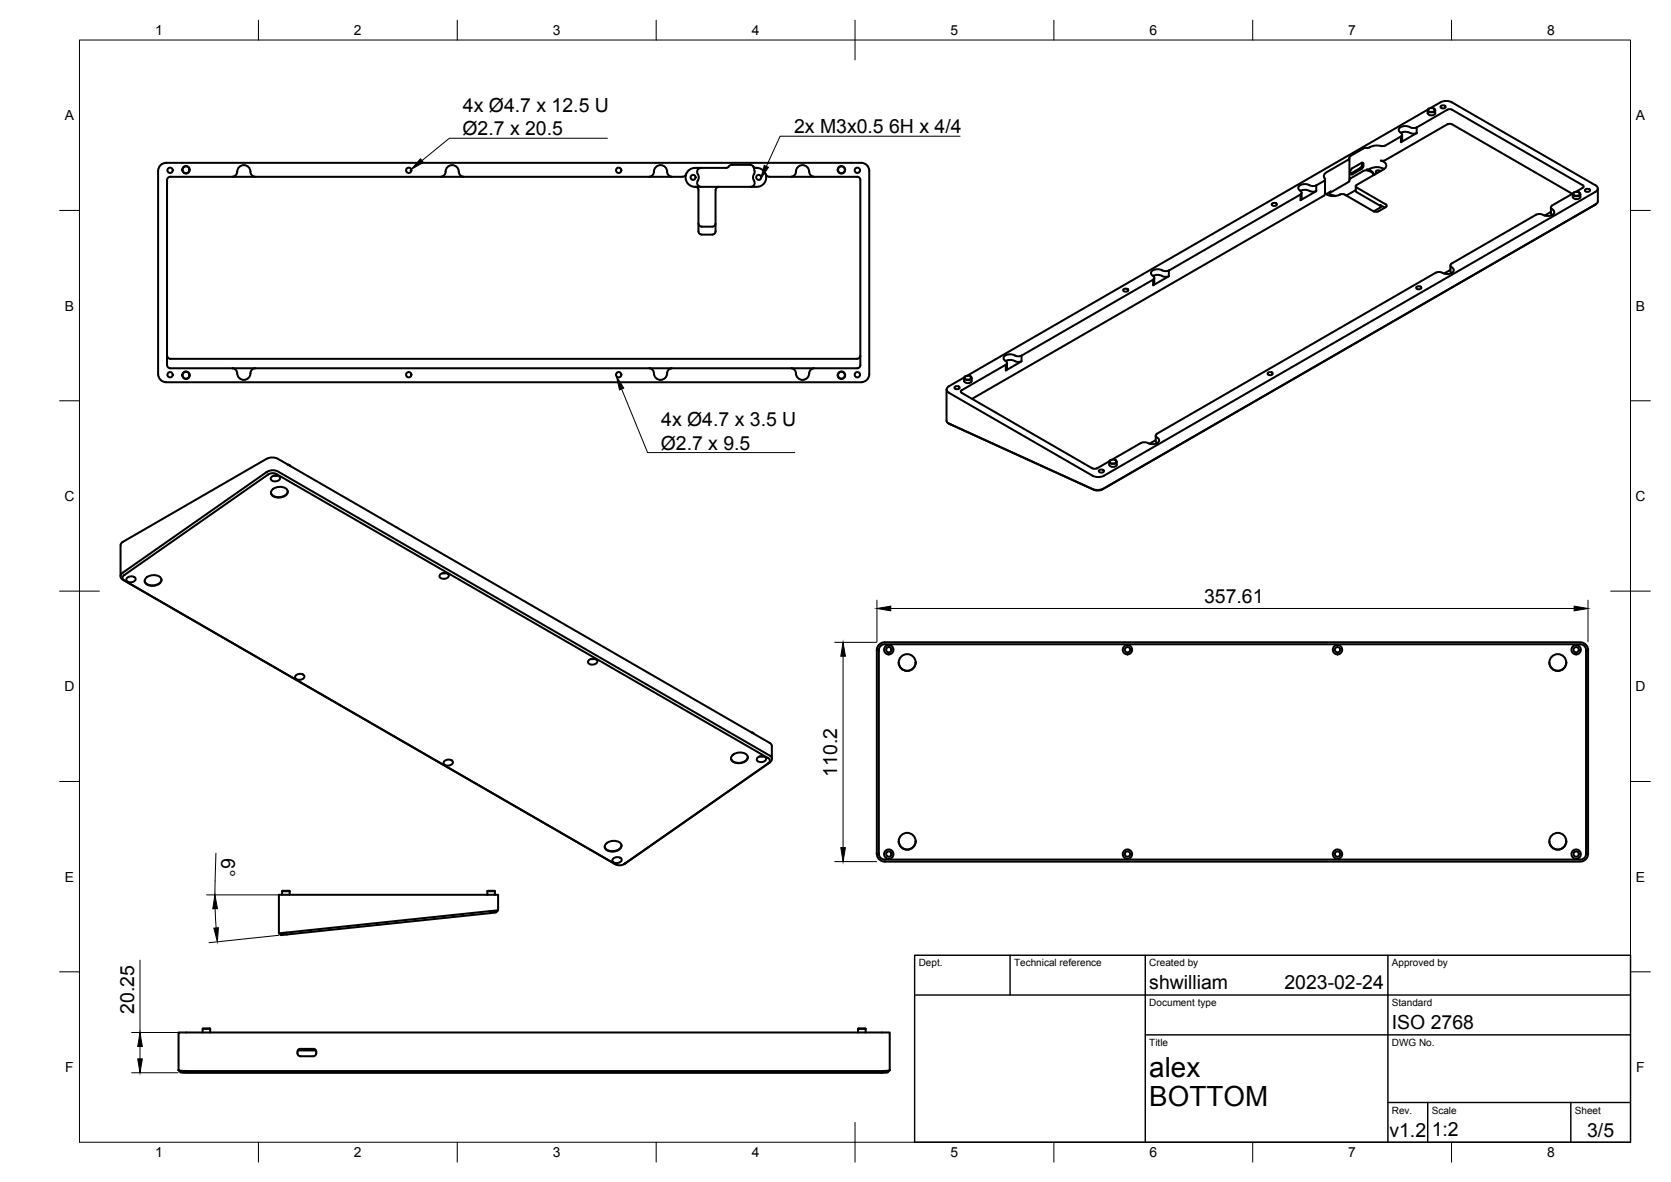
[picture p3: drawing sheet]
<svg xmlns="http://www.w3.org/2000/svg" width="420mm" height="297mm" viewBox="0 0 420 297" stroke-linecap="round" stroke-linejoin="round" font-family="sans-serif">
<!-- layer: Visible -->
<g fill="none" stroke="#000" stroke-width=".51">
<path d="M339.3 39.8l-.1 5.8-4.9 3M347.2 36.7a4.6 4.6 0 0 0-3.3 .5l-1.1 .1-3.2 1.9-.5 .9-5.6 3.2a1.08 1.08 0 0 0-.3 1.8l-.3 .4-1.9 1.1M348.3 36.6l-1.1 .1M352.2 33.3l.4 .5-.3 .5M352.2 33.4l1.4-.3 1.6 .5 1-.2M352.3 34.3l-4 2.3M352.6 33.9v1.4l-.3 .4M354.5 32l-.9-.3a1.43 1.43 0 0 0-1.9 1.1l.5 .5M354.5 32l1 .2 .7-.2M356.2 33.5l-3.9 2.2v-1.4M359 27.7v.7a1.09 1.09 0 0 0 1.9 0v-.7M359 27.5l-115.9 67"/>
<path d="M359.1 27.5l.5-.3h.7l.5 .4a.99 .99 0 0 1-1.7 0zM359.3 27.3l-.3 .4a1.09 1.09 0 0 0 1.9 0l-.4-.4M359.7 27.2l2.9-1.7 1.5-.1 .9 .3 36.6 21.2a.83 .83 0 0 1-.4 1.3l-123.6 71.4M362.4 26.6l.4-.1a.52 .52 0 0 1 .7 .5l-.7 .2a.52 .52 0 0 1-.6-.4zM363.9 27.6l-7.7 4.4v1.5M364 27.6l.5-.2 .6 .2M365.1 27.6l32.9 19M39.8 42.9v51.2M41.8 40.9h174.8a2 2 0 0 1 2 2v51.2a2 2 0 0 1-2 1.9l-174.8 .1M41.8 40.9a2 2 0 0 0-2 2M64.1 44.4a1.45 1.45 0 0 1-1.2-1.7 1.72 1.72 0 0 0-2-1.1 1.72 1.72 0 0 0-1.3 1.9 1.26 1.26 0 0 1-1.1 .9M116.5 44.4a1.45 1.45 0 0 1-1.2-1.7 1.71 1.71 0 0 0-2-1.1 1.71 1.71 0 0 0-1.3 1.9 1.26 1.26 0 0 1-1.1 .9"/>
<path d="M168.9 44.4a1.45 1.45 0 0 1-1.2-1.7 1.71 1.71 0 0 0-2.1-1.1 1.71 1.71 0 0 0-1.2 1.9 1.26 1.26 0 0 1-1.1 .9M172.6 43.8l-.4 .4-.6 .2h-128.8a.83 .83 0 0 0-.8 .8v46.6a.79 .79 0 0 0 .8 .7h172.7a.79 .79 0 0 0 .8-.7v-46.6a.79 .79 0 0 0-.8-.8h-22.1M174.8 47a.79 .79 0 0 1 .8 .8v10.3a.79 .79 0 0 0 .8 .8l2.7 .1M175.6 56.2a.79 .79 0 0 0 .8 .7l2.7 .1M176.3 42.2a1.08 1.08 0 0 0-1 .7 1.08 1.08 0 0 0 .3 1.2v1a1.09 1.09 0 0 0-.3 1.1 1.09 1.09 0 0 0 1 .8M179.9 47.8v10.3a.79 .79 0 0 1-.8 .8M179.9 56.2a.79 .79 0 0 1-.8 .7M180.7 47a.79 .79 0 0 0-.8 .7M189.4 41.8l.2 .4M189.4 41.8l-.8-.4h-4.6l-.4 .1-.5 .5-.5 .2h-7.8a2.38 2.38 0 0 0-2.3 1.6M189.4 41.9l.7 .3M189.5 42.2a2.29 2.29 0 0 1-.2 2.2l.1 .7a1.09 1.09 0 0 1 .3 1.1 1.09 1.09 0 0 1-.9 .8"/>
<path d="M190.1 42.2a2.39 2.39 0 0 1 2.6 2.3 2.39 2.39 0 0 1-2.4 2.5h-15.5a2.38 2.38 0 0 1-2.3-3.2M192.5 43.8l.4 .4 .6 .2M204.6 44.4a1.48 1.48 0 0 1-1.2-1.7 1.71 1.71 0 0 0-2-1.1 1.71 1.71 0 0 0-1.3 1.9 1.26 1.26 0 0 1-1.1 .9M319.9 51.1l.5-.1a.52 .52 0 0 1 .7 .5l-.7 .3a.52 .52 0 0 1-.6-.5zM327 47.9l1.4-.2 1.5 .5 1.1-.2M327 48.9l-33.1 19.1v1.4l-4 2.3v-1.4l-33 19.1M327.3 48.4v1.4l-.3 .5M329.3 46.5l-1-.2a1.43 1.43 0 0 0-1.8 1.1l.1 .3a.73 .73 0 0 1 .4 1.2M329.3 46.6l1 .2 .7-.2M331 46.6v1.4l-4 2.3v-1.4M333.2 45.1v3.7M333.2 48.7l-.3 .5-88.5 51"/>
<path d="M333.2 48.6a3.5 3.5 0 0 0 3.7 .3M334.6 48.1l-.3 .4a1.19 1.19 0 0 0 1.3 .7l.2 .1M334.6 48.1l-1.2 .7M337 48.9l.5-.1 .6 .1 7.3 4.2M337 48.9h-.1M340 42.3l2.3-1.3 .4-.1 .1 .2v.7l-.3 .5-2.5 1.5-.5-.1 .1-.9M340 42.3l-.4 .5M340.9 46.8v1.2l.2 .3 6.2 3.6M340.9 47.8l-2.4 1.3M341.9 42.3l-2.4 1.3M342.5 40.9l-.1 .7-.4 .7M344 42.7l.9 .3 .8 .8"/>
<path d="M344 42.9l.9 .4 .2 .2M344 42.9l-.6-.1-.6 .2-3.5 2.1M345.1 43.5l.4 .4M347 51.5l1.2 .7M347.1 51.5l.1 .5-1.8 1.1M347.1 43l-.4-.2-.7 .2-.1 .3 .4 .2M348 42.5a4.2 4.2 0 0 0-4.1 .1h-.2l.3 .1M348.3 40.2l15.7-9 .8-.1 30.6 17.6M348.3 40.2l-1.1 .2a1.18 1.18 0 0 1 1.2 .8 1.18 1.18 0 0 1-.5 1.4l-6.8 3.9-.2 .3 .2 .3 7.4 4.3 .2 .3-.2 .3M348.5 52l-2.2 1.2-.9-.1M390 53.3l-1.6 .9M390 52.1v1.5"/>
<path d="M390 53.5l.3 .5M395.5 48.8v.7a1.09 1.09 0 0 0 1.9 0v-.7M395.5 48.6l-5.5 3.3a.83 .83 0 0 0 .6 1 .69 .69 0 0 1-.3 1.1l-1.4 .3-1.6-.5-1 .1-21.5 12.6a.83 .83 0 0 0 .6 1 .69 .69 0 0 1-.3 1.1l-1.5 .3-1.5-.5-1.1 .1-70.3 40.7a.8 .8 0 0 0 .6 1 .69 .69 0 0 1-.3 1.1l-.9 .3-1.5-.3M395.6 48.5l.5-.3h.6l.6 .5a.99 .99 0 0 1-1.7 0zM395.8 48.4h-.1M397 48.4l.4 .4a1.09 1.09 0 0 1-1.9 0l.3-.4M398 46.5l.2 .5-2 1.2M398.7 47.6l.5-.2a.52 .52 0 0 1 .6 .5l-.6 .3a.52 .52 0 0 1-.7-.5zM401.3 51.3l-124.2 71.7-.9 .3-1.1-.2M401.8 47.4v3.3l-.6 .7-123.8 71.4-1.3 .3-1.4-.2M282.6 72.6l.5-.1a.52 .52 0 0 1 .6 .5l-.6 .3a.52 .52 0 0 1-.7-.5zM289.9 69.3l1-.2 1.3 .3"/>
<path d="M290.2 69.8v1.4l-.2 .5M292.2 69.4l1 .2 .7-.2M293.9 68l-1 .1a3 3 0 0 0-3.3 .1 .84 .84 0 0 0 .5 1.3l.1 .5-.2 .3M356.3 72l.4-.1a.52 .52 0 0 1 .7 .5l-.7 .3a.52 .52 0 0 1-.6-.5zM364.7 67.8l-1.6 .9M364.7 66.7v1.4M364.7 68.1l.3 .5M39.8 94a2 2 0 0 0 2 2M42 89.4a.79 .79 0 0 0 .8 .8M42.8 90.2h172.7M64.1 92.6a1.45 1.45 0 0 0-1.2 1.6 1.72 1.72 0 0 1-2 1.2 1.72 1.72 0 0 1-1.3-2 1.26 1.26 0 0 0-1.1-.8M168.9 92.6a1.45 1.45 0 0 0-1.2 1.6 1.71 1.71 0 0 1-2.1 1.2 1.71 1.71 0 0 1-1.2-2 1.26 1.26 0 0 0-1.1-.8"/>
<path d="M204.6 92.6a1.48 1.48 0 0 0-1.2 1.6 1.71 1.71 0 0 1-2 1.2 1.71 1.71 0 0 1-1.3-2 1.26 1.26 0 0 0-1.1-.8M216.3 89.4a.79 .79 0 0 1-.8 .8M238 97.9v7.9l.4 .5 36.3 16.6M240.2 97.1l.4-.1a.52 .52 0 0 1 .7 .5l-.7 .3a.52 .52 0 0 1-.6-.5zM241.8 98.7l32.9 19M242.4 95v.7M242.5 94.8l-3.9 2.3a.86 .86 0 0 0-.6 .8 .86 .86 0 0 0 .6 .8l36.1 20.9M242.6 94.7l.4-.3h.7l.5 .5a.99 .99 0 0 1-1.7 0zM242.8 94.6l-.4 .4a1.09 1.09 0 0 0 1.9 0l-.3-.4M244.3 95v.7a1.09 1.09 0 0 1-1.9 0M252.8 90.7l.4 .4-.3 .5M252.9 90.7l.9-.2 1.4 .2"/>
<path d="M252.9 91.7l-11.1 6.4-.2 .3 .2 .3M253.2 92.6l-.3 .5M253.2 91.2v1.4M255.2 90.7l1 .3 .7-.2M256.9 89.4v1.4l-4 2.3v-1.4M256.9 89.4l-1.1 .1a2.99 2.99 0 0 0-3.3 .1 .69 .69 0 0 0 .3 1.1M318.9 93.6l.5-.1a.52 .52 0 0 1 .6 .5l-.6 .3a.52 .52 0 0 1-.7-.5zM67 115.3l-36.1 20.9-.4 .3-.2 .5M67 115.3l1.5-.3 1.4 .3 123.6 71.4M67.4 119.3l-36.2 25.2-.4 .6 .1 .5 124.3 71.8h.9l.9-.3 36.5-25.4M67.4 119.2l1.1-.3 1 .2 123.7 71.4 .3 .3 .1 .5-.4 .5M67.4 119.2v.1"/>
<path d="M68.3 119.8a1.21 1.21 0 0 1 2.1 .5 1.3 1.3 0 0 1-1.2 .7 1.3 1.3 0 0 1-1.1-.8zM69.8 119.5h-1M72.4 116.8l.4 .1M72.5 116.8l.6 .4M72.8 116.9h.1M238.4 106.3l36.7 16.8M274.7 117.7l.6 .1 .5-.1M274.7 119.6l1.5 .3 1.4-.3M276.5 118.1l.4-.1a.52 .52 0 0 1 .7 .5l-.7 .3a.52 .52 0 0 1-.6-.5zM278.9 116.1v.7a1.09 1.09 0 0 0 1.9 0v-.7M279 115.9l-3.2 1.8M279.1 115.8l.4-.3h.7l.5 .5a.99 .99 0 0 1-1.7 0z"/>
<path d="M279.3 115.6l-.4 .5a1.09 1.09 0 0 0 1.9 0l-.3-.5M286.9 111.3l-7.3 4.2M286.9 111.3l1.1-.2 .6 .2M290.6 109.5v1.4l.3 .5M290.6 110.6l-1.6 .9M30.3 137v7.8M68.4 123.1a2.69 2.69 0 0 1 3.9 .1 1.5 1.5 0 0 1-1.5 1.8h-.6a1.59 1.59 0 0 1-2-1.5zM72.4 123.4a2.4 2.4 0 0 1-3.5 1.3l-.8-.9M274.7 122.9h.1M275.1 123.1h.1M32 145.2a1.25 1.25 0 0 1 2.1 .4 1.32 1.32 0 0 1-2.4 0zM36.6 145.3a2.69 2.69 0 0 1 3.9 .1 1.5 1.5 0 0 1-1.5 1.7l-.5 .1a1.59 1.59 0 0 1-2.1-1.5z"/>
<path d="M40.6 145.6a2.4 2.4 0 0 1-3.5 1.3l-.7-.9M110.6 144.4a1.27 1.27 0 0 1 2.2 .4 1.3 1.3 0 0 1-1.1 .7 1.3 1.3 0 0 1-1.2-.8zM112.2 144l-1 .1M74.4 169.7a1.21 1.21 0 0 1 2.1 .4 1.3 1.3 0 0 1-1.2 .8 1.3 1.3 0 0 1-1.1-.8zM148.1 165.9a1.21 1.21 0 0 1 2.1 .4 1.3 1.3 0 0 1-1.2 .7 1.3 1.3 0 0 1-1.2-.7zM149.6 165.6h-1M221.1 161.9l1.3-.5 175.6 .1 .9 .7 .4 1-.1 52-.8 1-1 .3-175.5-.1-.9-.5-.5-1.3v-51.4l.2-.8zM221.4 162.3l.8-.4 175.5 .1 .7 .3 .4 .9v51.6l-.5 .9-.8 .3h-175.3l-.9-.6-.3-.7v-51.5zM226 166.5a2.13 2.13 0 0 0 2.1 2.1 2.13 2.13 0 0 0 2.1-2.1M389.6 166.5a2.13 2.13 0 0 0 2.1 2.1 2.13 2.13 0 0 0 2.1-2.1M111.8 191.2a1.25 1.25 0 0 1 2.1 .5 1.32 1.32 0 0 1-2.4 0zM184.1 189.9a2.69 2.69 0 0 1 3.9 .1 1.5 1.5 0 0 1-1.5 1.7l-.6 .1a1.59 1.59 0 0 1-2-1.6z"/>
<path d="M188 190.2a2.4 2.4 0 0 1-3.5 1.3l-.7-.9M189 184.1l.4 .1M189 184.1l.6 .3M190.4 190.5a1.36 1.36 0 0 1 2.2 .2 1.27 1.27 0 0 1-1.1 .8 1.27 1.27 0 0 1-1.2-.7zM192 190.1h-1M193.2 191.8l-.1 .1M193.5 191.7l.6-.9-.1-.5-.4-.4-124-71.6-1.4-.1-1.2 .5-36.6 25.7v.7l.5 .6 124.1 71.6M193.5 191.7h.1M193.5 186.7l.4 .3 .2 .5v3.2M152.3 212.1a2.69 2.69 0 0 1 3.9 .1 1.5 1.5 0 0 1-1.5 1.7l-.5 .1a1.59 1.59 0 0 1-2.1-1.6zM154.2 215.8a1.21 1.21 0 0 1 2.1 .4 1.3 1.3 0 0 1-1.2 .7 1.3 1.3 0 0 1-1.1-.7zM156.3 212.4a2.4 2.4 0 0 1-3.5 1.3l-.8-.9"/>
<path d="M157.3 216.9l-.4 .3M157.4 216.9h-.1M226 211.4a2.13 2.13 0 0 0 2.1 2.1 2.13 2.13 0 0 0 2.1-2.1M389.6 211.4a2.13 2.13 0 0 0 2.1 2.1 2.13 2.13 0 0 0 2.1-2.1M399.3 214.5h.1M70.9 224h1.9M72.1 234.8h.1M72.8 224l-1.8-.1-.1 1M72.8 224v.9M122.5 224h1.9M123.2 229l-53.1 5.6 .5 .4 1.5-.2M123.2 229h.1"/>
<path d="M123.2 229l2-.2-.5 .5-52.5 5.5M124.4 224l-1.8-.1-.1 1M124.4 224v.9M125.2 228.8v-3.9h-55.1v9.7M44.9 259.5h178.8v9.5l-1.9 .2-175.7-.1-1.2-.1zM50.9 258.6h2M52.9 258.6l-1.8-.1-.2 1M52.9 258.6v.9M215.8 258.6h1.9M217.7 258.6l-1.8-.1-.1 1M217.7 258.6v.9M44.9 269l.5 .5 1.1 .1h175.6l1.1-.1 .5-.5"/>
<path d="M74.9 264h4.5M75 263.8l.5-.2h3.3a.95 .95 0 0 1 .7 .9 .95 .95 0 0 1-.7 .9h-3.2a.96 .96 0 0 1-.8-.6 .96 .96 0 0 1 .2-1zM75.1 263.7h4.1"/>
<circle cx="42.8" cy="42.8" r=".67"/>
<circle cx="46.8" cy="42.7" r=".86"/>
<circle cx="46.8" cy="42.7" r=".94"/>
<circle cx="102.8" cy="42.8" r=".67"/>
<circle cx="155.6" cy="42.8" r=".67"/>
<circle cx="174.3" cy="44.6" r=".62"/>
<circle cx="190.8" cy="44.6" r=".62"/>
<circle cx="211.6" cy="42.7" r=".86"/>
<circle cx="211.6" cy="42.7" r=".94"/>
<circle cx="215.6" cy="42.8" r=".67"/>
<circle cx="42.8" cy="94.2" r=".67"/>
<circle cx="46.8" cy="94.3" r=".86"/>
<circle cx="46.8" cy="94.3" r=".94"/>
<circle cx="102.8" cy="94.2" r=".67"/>
<circle cx="155.6" cy="94.2" r=".67"/>
<circle cx="211.6" cy="94.3" r=".86"/>
<circle cx="211.6" cy="94.3" r=".94"/>
<circle cx="215.6" cy="94.2" r=".67"/>
<circle cx="223.5" cy="163.3" r="1.17"/>
<circle cx="223.5" cy="163.3" r=".67"/>
<circle cx="228.1" cy="166.5" r="2.12"/>
<circle cx="283.5" cy="163.3" r="1.17"/>
<circle cx="283.5" cy="163.3" r=".67"/>
<circle cx="336.3" cy="163.3" r="1.17"/>
<circle cx="336.3" cy="163.3" r=".67"/>
<circle cx="391.7" cy="166.5" r="2.12"/>
<circle cx="396.3" cy="163.3" r="1.17"/>
<circle cx="396.3" cy="163.3" r=".67"/>
<circle cx="223.5" cy="214.7" r="1.17"/>
<circle cx="223.5" cy="214.6" r=".67"/>
<circle cx="228.1" cy="211.4" r="2.12"/>
<circle cx="283.5" cy="214.7" r="1.17"/>
<circle cx="283.5" cy="214.6" r=".67"/>
<circle cx="336.3" cy="214.7" r="1.17"/>
<circle cx="336.3" cy="214.6" r=".67"/>
<circle cx="391.7" cy="211.4" r="2.12"/>
<circle cx="396.3" cy="214.7" r="1.17"/>
<circle cx="396.3" cy="214.6" r=".67"/>
</g>
<!-- layer: BORDER -->
<g fill="none" stroke="#000" stroke-width=".25">
<path d="M20 10.1h390v276.9h-390zM65 5.1v5M115 5.1v5M165 5.1v5M215 5.1v10M265 5.1v5M315 5.1v5M365 5.1v5M15 52.9h5M410 52.9h5M15 100.7h5M410 100.7h5"/>
<path d="M15 148.6h10M405 148.6h10M15 196.4h5M410 196.4h5M15 244.2h5M410 244.2h5M65 287v5M115 287v5M165 287v5M215 282.1v9.9M265 287v5M315 287v5"/>
<path d="M365 287v5"/>
</g>
<!-- layer: TITLEBLOCK -->
<path d="M230 240.1h180v46.9h-180zM230 250h180M254 240.1v9.9M288 240.1v46.9M349 240.1v46.9M288 260.1h122M349 277.1h61M359 277.1v9.9M395 277.1v9.9" fill="none" stroke="#000" stroke-width=".36"/>
<!-- layer: Hole Notes -->
<path d="M105.7 39.9l.8 .9-3.1 1.8zM192.2 41.6l1 .4-2 3zM155 94.5l1.8 3-1 .5z" fill="#000" stroke="#000" stroke-width=".25"/>
<path d="M152.7 34.7h-39.7l-6.9 5.7M241.4 34.2h-45.2l-3.5 7.6M156.3 97.8l6.5 15.9h37" fill="none" stroke="#000" stroke-width=".25"/>
<!-- layer: FD_Dimensions -->
<g fill="none" stroke="#000" stroke-width=".25">
<path d="M220.5 150.8v10.5M224 152.9h171.8M399.3 150.8v10.5M209.9 161.4h10.5M212 164.9v48.1M54.3 214.4l-.2 7M209.9 216.5h10.5M51.9 224.9h18.1M54.1 221.4l-.1 3.5M54.1 228.4l.2 4.8M70.1 235l-17.5 1.9M33.1 259.5h11.7"/>
<path d="M35.2 241.3v18.2M33.1 269.6h11.7M35.2 263v3.1"/>
</g>
<path d="M220.5 152.9l3.5-.6v1.2zM395.8 152.3l3.5 .6-3.5 .6zM212 161.4l.6 3.5h-1.2zM211.4 213h1.2l-.6 3.5zM54 224.9l.7 3.5h-1.2zM53.8 233.2l1.1-.1-.2 3.6zM34.6 266.1h1.2l-.6 3.5zM35.2 259.5l.6 3.5h-1.2z" fill="#000" stroke="#000" stroke-width=".25"/>
<g font-size="7">
<text x="289" y="270.6">alex</text>
<text x="289" y="278.1">BOTTOM</text>
</g>
<g font-size="4.9">
<text x="116.4" y="28.1">4x Ø4.7 x 12.5 U</text>
<text x="116.3" y="34">Ø2.7 x 20.5</text>
<text x="199.7" y="33.5">2x M3x0.5</text>
<text x="223.6" y="33.5">6H x 4/4</text>
<text x="166.3" y="107.1">4x Ø4.7 x 3.5 U</text>
<text x="166.1" y="113">Ø2.7 x 9.5</text>
<text x="302.7" y="151.5">357.61</text>
<text x="210.5" y="195.2" transform="rotate(-90 210.5 195.2)">110.2</text>
<text x="55.7" y="215.7" transform="rotate(92 55.7 215.7)">6°</text>
<text x="289" y="248.5">shwilliam</text>
<text x="323" y="248.5">2023-02-24</text>
<text x="33.7" y="254.7" transform="rotate(-90 33.7 254.7)">20.25</text>
<text x="350" y="258.6">ISO 2768</text>
<text x="349.4" y="285.7">v1.2</text>
<text x="360" y="285.5">1:2</text>
<text x="399.1" y="285.7">3/5</text>
</g>
<g font-size="3.5">
<text x="39" y="8.8">1</text>
<text x="89" y="8.8">2</text>
<text x="139" y="8.8">3</text>
<text x="189" y="8.8">4</text>
<text x="239" y="8.8">5</text>
<text x="289" y="8.8">6</text>
<text x="339" y="8.8">7</text>
<text x="389" y="8.8">8</text>
<text x="16.3" y="30.2">A</text>
<text x="411.3" y="30.2">A</text>
<text x="16.3" y="78">B</text>
<text x="411.3" y="78">B</text>
<text x="16.2" y="125.9">C</text>
<text x="411.2" y="125.9">C</text>
<text x="16.2" y="173.7">D</text>
<text x="411.2" y="173.7">D</text>
<text x="16.3" y="221.6">E</text>
<text x="411.3" y="221.6">E</text>
<text x="16.4" y="269.4">F</text>
<text x="411.4" y="269.4">F</text>
<text x="39" y="290.8">1</text>
<text x="89" y="290.8">2</text>
<text x="139" y="290.8">3</text>
<text x="189" y="290.8">4</text>
<text x="239" y="290.8">5</text>
<text x="289" y="290.8">6</text>
<text x="339" y="290.8">7</text>
<text x="389" y="290.8">8</text>
</g>
<g font-size="2.5">
<text x="231" y="242.9">Dept.</text>
<text x="255" y="242.9">Technical reference</text>
<text x="289" y="242.9">Created by</text>
<text x="350" y="242.9">Approved by</text>
<text x="289" y="252.8">Document type</text>
<text x="350" y="252.8">Standard</text>
<text x="289" y="262.9">Title</text>
<text x="350" y="262.9">DWG No.</text>
<text x="350" y="279.9">Rev.</text>
<text x="360" y="279.9">Scale</text>
<text x="396" y="279.9">Sheet</text>
</g>
</svg>
